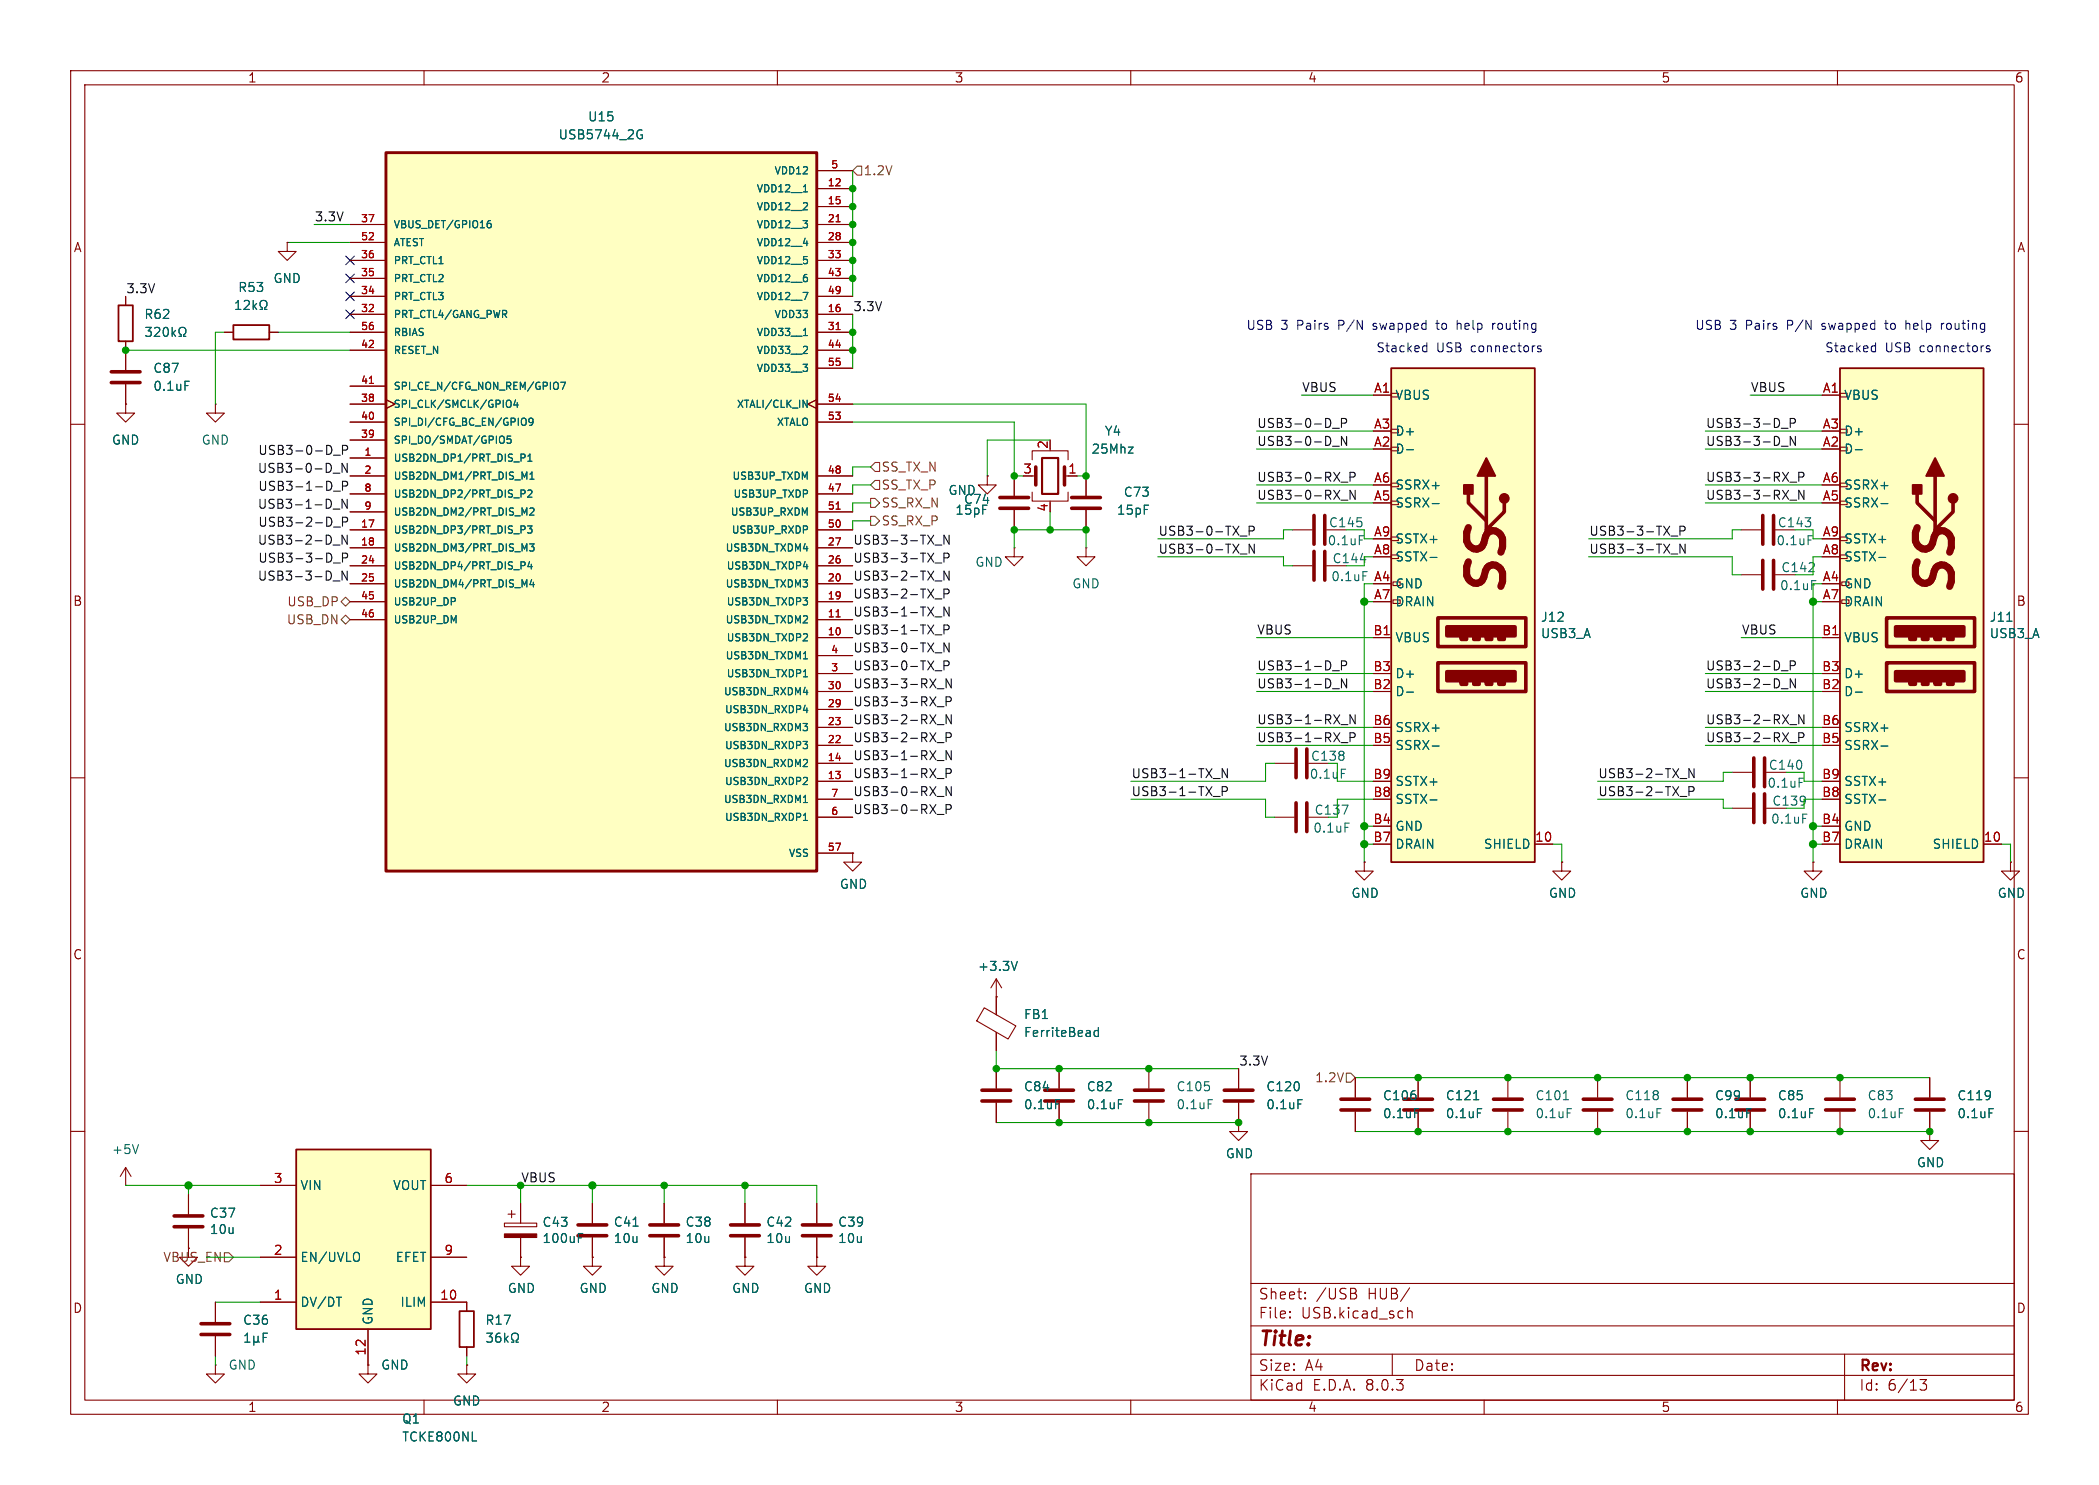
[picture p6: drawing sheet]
<svg xmlns="http://www.w3.org/2000/svg" width="297mm" height="210mm" viewBox="0 0 297 210" stroke-linecap="round" stroke-linejoin="round" font-family="sans-serif">
<g fill="none" stroke="#840000" stroke-width=".15">
<path d="M10 10h277v190h-277zM12 12h273v186h-273zM60 10v2M110 10v2M160 10v2M210 10v2M260 10v2M40.6 34.3v1.3h1.3l-1.3 1.2-1.2-1.2h1.2M40.6 34.3h.1M10 60h2M285 60h2M143.5 67.3v2.8"/>
<path d="M143.5 72.1v2.8M246.4 81.3h2.8M251.2 81.3h2.8M10 110h2M245.1 114.3h2.8M249.9 114.3h2.8M285 110h2M10 160h2M285 160h2M177 166h108v32h-108zM60 198v2M110 198v2"/>
<path d="M160 198v2M177 194.5h108M177 191.5h108M177 187.5h108M177 181.5h108M182.5 186.3h.1l-.1 .1M182.5 186.3v.1M182.5 185.5v.1M182.5 185.5h.1l-.1 .1M184.7 183.6v.1M184.7 183.6h-.1l.1 .1M184.7 182.8v.1"/>
<path d="M184.7 182.8h-.1l.1 .1M191.6 182.9a.4 .4 0 0 1 .4 .4 .4 .4 0 0 1-.3 .4M191.7 182.3a.35 .35 0 0 1 0 .5M197 191.5v3M199.2 184.9v1.5M199.2 185.5a.37 .37 0 0 1 .6 .1v.8M199.5 182.1l-1.3 2M210 198v2M260 198v2M261 191.5v6.5M271.7 195.1h.9l-.5 .6a.41 .41 0 0 1 .5 .3v.3l-.1 .2-.2 .1-.6-.1"/>
</g>
<path d="M141.5 71.9h4M141.5 70.4h4M249.4 79.2v4.1M251 79.2v4.1M248.2 112.3v4M249.7 112.3v4" fill="none" stroke="#840000" stroke-width=".51"/>
<path d="M256.4 82.1h.6M255.1 115.1h.6" fill="none" stroke="#006464" stroke-width=".15"/>
<path d="M54.6 21.6h61v101.6h-61z" fill="#ffffc2"/>
<path d="M54.6 21.6h61v101.6h-61z" fill="none" stroke="#840000" stroke-width=".41"/>
<g fill="none" stroke="#840000" stroke-width=".15">
<path d="M49.5 31.8h5.1M49.5 34.3h5.1M49.5 36.8h5.1M49.5 39.4h5.1M115.6 26.7h5M115.6 29.2h5M115.6 31.8h5M115.6 34.3h5M115.6 36.8h5M115.6 39.4h5M115.6 24.1h5M49.5 44.5h5.1"/>
<path d="M49.5 47h5.1M49.5 41.9h5.1M49.5 57.2h5.1M49.5 59.7h5.1M49.5 54.6h5.1M49.5 49.5h5.1M54.6 56.5l1.3 .7-1.3 .6M115.6 56.5l-1.3 .7 1.3 .6M115.6 44.5h5M115.6 47h5M115.6 41.9h5M115.6 57.2h5"/>
<path d="M115.6 59.7h5M115.6 49.5h5M115.6 52.1h5M49.5 64.8h5.1M49.5 74.9h5.1M49.5 77.5h5.1M49.5 67.3h5.1M49.5 62.2h5.1M49.5 69.9h5.1M49.5 72.4h5.1M115.6 74.9h5M115.6 77.5h5"/>
<path d="M115.6 67.3h5M115.6 69.9h5M115.6 72.4h5M49.5 87.6h5.1M49.5 85.1h5.1M49.5 82.6h5.1M49.5 80h5.1M115.6 90.2h5M115.6 87.6h5M115.6 85.1h5M115.6 82.6h5M115.6 80h5"/>
<path d="M115.6 95.3h5M115.6 97.8h5M115.6 92.7h5M115.6 110.5h5M115.6 108h5M115.6 105.4h5M115.6 102.9h5M115.6 100.3h5M115.6 115.6h5M115.6 113h5M245.1 109.2h2.8M115.6 120.7h5"/>
</g>
<g fill="none" stroke="#006464" stroke-width=".15">
<path d="M90.7 19.1h.2l-.1 .5a.46 .46 0 0 1-.6-.2M90.8 18.4a.46 .46 0 0 0-.6 .1M69 31.6h.3l.2 .2-.1 .4h-.4M69.4 31.2h-.3l-.1 .2M113.7 27.1h.6M71.8 56.6h.1a.34 .34 0 0 1 .4 .3v.4a.34 .34 0 0 1-.2 .3 .34 .34 0 0 1-.3 0M72.9 56.5l-.2 .8h.6M73.2 56.9v.7M74 59.1a.34 .34 0 0 1 .4 .4v.3a.34 .34 0 0 1-.4 .4M75.4 59.6l-.2 .2-.3-.1-.1-.1 .1-.4 .3-.1 .2 .1a.67 .67 0 0 1-.3 1h-.2M78.9 54.1a.72 .72 0 0 1 0 .9M79.3 54.1h.7l-.4 1"/>
<path d="M113.6 56.6l.6 1v-1M113.7 47.5h.6M71.3 61.8v.7M72.3 61.7h-.5l-.1 .5 .2-.1h.3l.1 .2v.3l-.2 .1-.4-.1M73.7 64.2h.4l.2 .2-.1 .3h-.5M74.2 69.3l.1 .2-.1 .3M74.2 74.4l.1 .2-.1 .3M74.2 79.5l.1 .1-.1 .3M74.2 67.5l.3-.7v1M74.6 74.4h.7l-.4 .4 .3 .1v.4l-.1 .1-.5-.1M74.7 65.2h.6M74.7 64.5l.3-.3v1"/>
<path d="M74.7 69.4l.4-.1 .2 .3-.7 .7h.7M74.9 76.9h.7l-.4 .4 .3 .1v.4l-.1 .1-.5-.1M74.9 79.4l-.2 .7h.6M75 67l.3-.2v1M75 71.9l.4-.1 .2 .3-.7 .8h.7M75 67.8h.6M75.2 79.8v.7M114.2 74.5v.3M75.2 81.9l-.2 .8h.6M75.5 82.3v.7M113.6 84.5h.7l-.4 .4M113.7 80.1h.6"/>
<path d="M113.7 95.7h.6M113.7 97.9h.6M113.7 93.2h.6M114.2 89.7l.1 .1-.1 .3-.6 .5h.7M114.2 85v.5M113.6 104.9h.7l-.4 .3M113.6 102.3h.7l-.4 .4M113.7 100.5h.6M113.7 116h.6M113.7 113.5h.6M113.9 115.2l.1-.2v1M114.1 105.2l.2 .2v.3l-.2 .2"/>
<path d="M114.1 109.9l.2 .2-.1 .3-.6 .6h.7M114.2 107.4l.1 .2-.1 .2-.6 .6h.7M114.2 100.1v.7M114.2 102.8v.4M254.6 110.1h.6"/>
</g>
<path d="M118.3 31.4h.6M52.3 54.2h.5M118.3 46.6h.6M118.3 72h.6M118.3 87.2h.6" fill="none" stroke="#a90000" stroke-width=".15"/>
<path d="M248.2 107.2v4.1M249.7 107.2v4.1" fill="none" stroke="#840000" stroke-width=".51"/>
<path d="M260.3 52.1h20.4v69.8h-20.4z" fill="#ffffc2"/>
<g fill="none" stroke="#840000" stroke-width=".15">
<path d="M17.8 57.2v1.2h1.2l-1.2 1.3-1.3-1.3h1.3M17.8 57.2h.1M17.8 41.9v1.3M17.8 48.3v4M17.8 54.4v2.8M30.5 57.2v1.2h1.2l-1.2 1.3-1.3-1.3h1.3M30.5 57.2h.1M31.7 47h1.3M38.1 47h1.3M257.8 55.9h2.5M139.7 67.3v1.3h-1.3l1.3 1.3 1.3-1.3h-1.3M139.7 67.3h.1"/>
<path d="M143.5 77.5v1.2h-1.3l1.3 1.3 1.3-1.3h-1.3M143.5 77.5h.1M146 69.6v1.3h5.1v-1.3M146 65v-1.2h5.1v1.2M146 67.3h.6M148.6 70.9v.2M151.1 67.3h1.3M153.7 77.5v1.2h-1.3l1.3 1.3 1.2-1.3h-1.2M153.7 77.5h.1M153.7 67.3v2.8M153.7 72.1v2.8M182.9 74.9h2.8"/>
<path d="M246.4 74.9h2.8M260.3 63.2h1.1v.6h-1.1zM260.3 60.7h1.1v.5h-1.1zM182.9 80h2.8M187.7 80h2.8M257.8 90.2h2.5M180.3 108h2.8M180.3 115.6h2.8M185.2 115.6h2.8M280.7 119.4h2.5M120.6 120.7v1.2h1.3l-1.3 1.3-1.2-1.3h1.2M120.6 120.7h.1"/>
<path d="M141 138.4v5.1M141 138.4l-.8 1.3M141 138.4l.7 1.3M193 121.9v1.3h1.3l-1.3 1.3-1.2-1.3h1.2M193 121.9h.1M221 121.9v1.3h1.2l-1.2 1.3-1.3-1.3h1.3M221 121.9h.1M256.5 121.9v1.3h1.3l-1.3 1.3-1.2-1.3h1.2M256.5 121.9h.1M284.5 121.9v1.3h1.2l-1.2 1.3-1.3-1.3h1.3M284.5 121.9h.1M139.3 142.5l4.4 2.6-1.1 1.8-4.4-2.5z"/>
<path d="M141 141h.1M141 146v2.6M141 151.1v2.8M141 156v2.8M149.9 151.1v2.8M149.9 156v2.8M162.6 151.1v2.8M162.6 156v2.8M175.3 158.8v1.2h1.2l-1.2 1.3-1.3-1.3h1.3M175.3 158.8h.1M175.3 151.1v2.8M175.3 156v2.8"/>
<path d="M191.8 152.4v2.8M191.8 157.2v2.8M200.7 152.4v2.8M200.7 157.2v2.8M213.4 152.4v2.8M213.4 157.2v2.8M226.1 152.4v2.8M226.1 157.2v2.8M238.8 152.4v2.8M238.8 157.2v2.8M247.6 152.4v2.8M247.6 157.2v2.8"/>
<path d="M260.3 152.4v2.8M260.3 157.2v2.8M273 152.4v2.8M273 157.2v2.8M17.8 167.6h.1M17.8 165.1v2.5M17.8 165.1l-.8 1.3M17.8 165.1l.7 1.3M26.7 176.5v1.3h1.2l-1.2 1.3-1.3-1.3h1.3M26.7 176.5h.1M26.7 168.9v2.8M26.7 173.7v2.8"/>
<path d="M71.4 173h4.5v.5h-4.5zM71.9 171.7h1M72.4 171.2v1M73.7 177.8v1.3h1.2l-1.2 1.2-1.3-1.2h1.3M73.7 177.8h.1M73.7 170.2v2.8M73.7 175v2.8M83.8 177.8v1.3h1.3l-1.3 1.2-1.3-1.2h1.3M83.8 177.8h.1M83.8 170.2v2.8M83.8 175v2.8M94 177.8v1.3h1.2l-1.2 1.2-1.3-1.2h1.3"/>
<path d="M94 177.8h.1M94 170.2v2.8M94 175v2.8M105.4 177.8v1.3h1.3l-1.3 1.2-1.3-1.2h1.3M105.4 177.8h.1M105.4 170.2v2.8M105.4 175v2.8M115.6 177.8v1.3h1.2l-1.2 1.2-1.3-1.2h1.3M115.6 177.8h.1M115.6 170.2v2.8M115.6 175v2.8M273 160v1.3h1.3l-1.3 1.3-1.2-1.3h1.2"/>
<path d="M273 160h.1M30.5 193v1.3h1.2l-1.2 1.3-1.3-1.3h1.3M30.5 193h.1M30.5 184.2v2.7M30.5 189v2.8M66 184.2v1.2M66 190.5v1.3"/>
</g>
<g fill="none" stroke="#840000" stroke-width=".51">
<path d="M15.7 54.1h4.1M15.7 52.6h4.1M146.6 66v2.6M150.6 66v2.6M151.6 71.9h4.1M151.6 70.4h4.1M185.9 72.9v4.1M185.9 78v4M187.5 72.9v4.1M187.5 78v4M249.4 72.9v4.1M251 72.9v4.1"/>
<path d="M271.3 69.9v1.2l2.5 2.6M273.8 67.3v8.9M276.4 71.1v1.3l-2.6 2.5M267 93.7h12.4v4.1h-12.4zM267 87.4h12.4v4h-12.4zM270.3 96.5h.7v.3h-.7zM270.3 90.2h.7v.2h-.7zM272 96.5h.8v.3h-.8zM272 90.2h.8v.2h-.8zM273.8 96.5h.8v.3h-.8zM273.8 90.2h.8v.2h-.8zM275.6 96.5h.8v.3h-.8z"/>
<path d="M275.6 90.2h.8v.2h-.8zM183.4 105.9v4.1M183.4 113.5v4.1M184.9 105.9v4.1M184.9 113.5v4.1M138.9 155.7h4.1M138.9 154.2h4.1M147.8 155.7h4.1M147.8 154.2h4.1M160.5 155.7h4.1M160.5 154.2h4.1M173.2 155.7h4.1"/>
<path d="M173.2 154.2h4.1M189.7 157h4.1M189.7 155.4h4.1M198.6 157h4.1M198.6 155.4h4.1M211.3 157h4.1M211.3 155.4h4.1M224 157h4.1M224 155.4h4.1M236.7 157h4.1M236.7 155.4h4.1M245.6 157h4.1"/>
<path d="M245.6 155.4h4.1M258.3 157h4.1M258.3 155.4h4.1M271 157h4.1M271 155.4h4.1M24.6 173.5h4.1M24.6 172h4.1M81.8 174.8h4.1M81.8 173.2h4.1M91.9 174.8h4.1M91.9 173.2h4.1M103.4 174.8h4"/>
<path d="M103.4 173.2h4M113.5 174.8h4.1M113.5 173.2h4.1M28.4 188.7h4.1M28.4 187.2h4.1"/>
</g>
<g fill="#840000" stroke="#840000" stroke-width=".51">
<path d="M268.2 95h9.7v1.3h-9.7z"/>
<path d="M268.2 88.6h9.7v1.3h-9.7z"/>
</g>
<g fill="#840000" stroke="#840000" stroke-width=".25">
<path d="M273.8 64.8l1.3 2.5h-2.6z"/>
<path d="M270.6 68.6h1.3v1.3h-1.3z"/>
<circle cx="276.4" cy="70.5" r=".63"/>
</g>
<path d="M16.8 43.2h2v5.1h-2zM33 46h5.1v2h-5.1zM260.3 52.1h20.4v69.8h-20.4zM65 185.4h2.1v5.1h-2.1z" fill="none" stroke="#840000" stroke-width=".25"/>
<g fill="none" stroke="#006464" stroke-width=".15">
<path d="M20.6 46.3h.8l-.4 .5 .3 .1v.5l-.1 .2h-.4l-.2-.2M21.9 46.4l.2-.1h.3l.1 .1 .1 .3-.1 .1-.7 .8h.8M23.2 46.4l.2-.1a.69 .69 0 0 1 .3 1.1l-.2 .2a.69 .69 0 0 1-.3-1.2zM24.4 46.3v1.3M24.5 47.1l.3 .5M24.8 46.7l-.4 .5M25.3 47.6h.3v-.3a.54 .54 0 0 1-.2-.7 .54 .54 0 0 1 .7-.2 .58 .58 0 0 1-.1 .9v.3h.3M26.2 53.9h.6M33.4 43.8h.7M33.4 42.9l.3-.4v1.3M34.6 42.6l.1-.1h.3l.2 .1 .1 .3-.1 .1-.7 .8h.8M35.8 42.5v1.3"/>
<path d="M36 43.3l.3 .5M36.3 42.9l-.5 .5M36.8 43.8h.3v-.3a.54 .54 0 0 1-.3-.7 .54 .54 0 0 1 .8-.3 .58 .58 0 0 1-.1 1v.3h.3M159.7 63.2h.6l-.6 .9h.6M192.3 75.8h.6M192.5 79.2h.8M255.8 75.8h.6M262.5 63.6h1M265.9 78.8h.9M266.2 71.2h.9M192.9 80.8h.6M262.5 97.9h1"/>
<path d="M284 87.9h.7M189.8 108.8h.6M189.9 113.9h.8l-.5 1.2M190.3 116.4h.6M265.9 113.1h.9M266.2 105.5h.9M143.9 136l-.4 1.2M149.4 155.5h.6M155.4 145.3v1.3M155.4 145.8l-.3-.1-.3 .3v.3l.1 .2h.5M158.3 155.5h.6M171 155.5h.6"/>
<path d="M183.7 155.5h.6M200.2 156.8h.6M208.5 155.5h.7M209.1 156.8h.6M221.2 155.5h.7M221.8 156.8h.6M234.5 156.8h.6M247.2 156.8h.6M256 156.8h.7M268.7 156.8h.7M281.4 156.8h.7M19.6 161.9l-.4 1.2"/>
<path d="M81.8 175h.5M81.8 174.4h.7M89.6 173.4h.7M34.6 189.8h.8M34.6 188.9l.4-.4v1.3M35.9 189.6l.2 .2h.2l.2-.2M35.9 189v1.2M36.5 189.6l.2 .2M36.5 189v.6M37.2 189.1h.5M37.8 188.5h-.6v1.3M68.9 188.5h.8l-.5 .5 .4 .1v.6l-.2 .1h-.3l-.2-.1"/>
<path d="M70.7 188.5a.5 .5 0 0 0-.6 .6v.5l.2 .1 .3 .1 .2-.1 .1-.4-.2-.2-.3-.1-.3 .3M71.4 188.5v1.3M71.5 189.3l.4 .5M71.9 189l-.5 .4M72.4 189.8h.3v-.2a.54 .54 0 0 1-.3-.8 .54 .54 0 0 1 .8-.2 .58 .58 0 0 1-.2 1v.2h.3"/>
</g>
<path d="M71.4 174.5h4.5v.5h-4.5z" fill="#840000" stroke="#840000" stroke-width=".15"/>
<path d="M147.4 64.8h2.3v5.1h-2.3z" fill="none" stroke="#840000" stroke-width=".3"/>
<path d="M196.8 52.1h20.4v69.8h-20.4z" fill="#ffffc2"/>
<path d="M194.3 55.9h2.5M196.8 63.2h1.1v.6h-1.1zM196.8 60.7h1.1v.5h-1.1zM194.3 90.2h2.5M217.2 119.4h2.5M66 193v1.3h1.3l-1.3 1.3-1.2-1.3h1.2M66 193h.1" fill="none" stroke="#840000" stroke-width=".15"/>
<g fill="none" stroke="#840000" stroke-width=".51">
<path d="M207.8 69.9v1.2l2.5 2.6M210.3 67.3v8.9M212.9 71.1v1.3l-2.6 2.5M203.5 93.7h12.4v4.1h-12.4zM203.5 87.4h12.4v4h-12.4zM206.8 96.5h.7v.3h-.7zM206.8 90.2h.7v.2h-.7zM208.5 96.5h.8v.3h-.8zM208.5 90.2h.8v.2h-.8zM210.3 96.5h.8v.3h-.8zM210.3 90.2h.8v.2h-.8zM212.1 96.5h.8v.3h-.8z"/>
<path d="M212.1 90.2h.8v.2h-.8z"/>
</g>
<g fill="#840000" stroke="#840000" stroke-width=".51">
<path d="M204.7 95h9.7v1.3h-9.7z"/>
<path d="M204.7 88.6h9.7v1.3h-9.7z"/>
</g>
<g fill="#840000" stroke="#840000" stroke-width=".25">
<path d="M210.3 64.8l1.3 2.5h-2.6z"/>
<path d="M207.1 68.6h1.3v1.3h-1.3z"/>
<circle cx="212.9" cy="70.5" r=".63"/>
</g>
<path d="M196.8 52.1h20.4v69.8h-20.4z" fill="none" stroke="#840000" stroke-width=".25"/>
<path d="M199 63.6h1M202.4 78.8h.9M202.7 71.2h.9M199 97.9h1M202.4 113.1h.9M202.7 105.5h.9" fill="none" stroke="#006464" stroke-width=".15"/>
<path d="M41.9 162.6h19.1v25.4h-19.1z" fill="#ffffc2"/>
<path d="M41.9 162.6h19.1v25.4h-19.1z" fill="none" stroke="#840000" stroke-width=".25"/>
<g fill="none" stroke="#840000" stroke-width=".15">
<path d="M40.6 34.3h.1M49.5 31.8h5.1M49.5 34.3h5.1M49.5 36.8h5.1M49.5 39.4h5.1M115.6 26.7h5M115.6 29.2h5M115.6 31.8h5M115.6 34.3h5M115.6 36.8h5M115.6 39.4h5M115.6 24.1h5"/>
<path d="M17.8 57.2h.1M17.8 41.9v1.3M17.8 48.3v4M17.8 54.4v2.8M31.7 47h1.3M38.1 47h1.3M49.5 47h5.1M49.5 44.5h5.1M49.5 41.9h5.1M49.5 57.2h5.1M49.5 59.7h5.1M49.5 54.6h5.1"/>
<path d="M49.5 49.5h5.1M54.6 56.5l1.3 .7-1.3 .6M115.6 56.5l-1.3 .7 1.3 .6M115.6 47h5M115.6 44.5h5M115.6 41.9h5M115.6 57.2h5M115.6 59.7h5M115.6 49.5h5M115.6 52.1h5M194.3 55.9h2.5M257.8 55.9h2.5"/>
<path d="M49.5 64.8h5.1M49.5 74.9h5.1M49.5 77.5h5.1M49.5 67.3h5.1M49.5 62.2h5.1M49.5 69.9h5.1M49.5 72.4h5.1M115.6 74.9h5M115.6 77.5h5M115.6 67.3h5M115.6 69.9h5M115.6 72.4h5"/>
<path d="M139.7 67.3h.1M143.5 67.3v2.8M143.5 72.1v2.8M151.1 67.3h1.3M153.7 67.3v2.8M153.7 72.1v2.8M49.5 87.6h5.1M49.5 85.1h5.1M49.5 82.6h5.1M49.5 80h5.1M115.6 90.2h5M115.6 87.6h5"/>
<path d="M115.6 85.1h5M115.6 82.6h5M115.6 80h5M115.6 95.3h5M115.6 97.8h5M115.6 92.7h5M194.3 90.2h2.5M257.8 90.2h2.5M115.6 110.5h5M115.6 108h5M115.6 105.4h5M115.6 102.9h5"/>
<path d="M115.6 100.3h5M115.6 115.6h5M115.6 113h5M217.2 119.4h2.5M280.7 119.4h2.5M115.6 120.7h5M120.6 120.7h.1M193 121.9h.1M221 121.9h.1M256.5 121.9h.1M284.5 121.9h.1M141 141h.1"/>
<path d="M141 141v2.5M141 146.1v2.5M141 151.1v2.8M141 156v2.8M149.9 151.1v2.8M149.9 156v2.8M175.3 158.8h.1M175.3 151.1v2.8M175.3 156v2.8M191.8 152.4v2.8M191.8 157.2v2.8M200.7 152.4v2.8"/>
<path d="M200.7 157.2v2.8M238.8 152.4v2.8M238.8 157.2v2.8M247.6 152.4v2.8M247.6 157.2v2.8M273 152.4v2.8M273 157.2v2.8M26.7 176.5h.1M26.7 168.9v2.8M26.7 173.7v2.8M36.8 177.8h5.1M36.8 167.6h5.1"/>
<path d="M61 177.8h5M61 167.6h5M73.7 177.8h.1M73.7 170.2v2.8M73.7 175v2.8M83.8 177.8h.1M83.8 170.2v2.8M83.8 175v2.8M94 177.8h.1M94 170.2v2.8M94 175v2.8M105.4 177.8h.1"/>
<path d="M105.4 170.2v2.8M105.4 175v2.8M115.6 177.8h.1M115.6 170.2v2.8M115.6 175v2.8M273 160h.1M30.5 184.2v2.7M30.5 189v2.8M36.8 184.2h5.1M52.1 193v1.3h1.2l-1.2 1.3-1.3-1.3h1.3M52.1 193h.1M52.1 188v5"/>
<path d="M61 184.2h5v1.2M66 193h.1M66 190.5v1.3"/>
</g>
<g fill="none" stroke="#006464" stroke-width=".15">
<path d="M90.7 19.1h.2l-.1 .5a.46 .46 0 0 1-.6-.2M90.8 18.4a.46 .46 0 0 0-.6 .1M69 31.6h.3l.2 .2-.1 .4h-.4M69.4 31.2h-.3l-.1 .2M113.7 27.1h.6M20.6 46.3h.8l-.4 .5 .3 .1v.5l-.1 .2h-.4l-.2-.2M21.9 46.4l.2-.1h.3l.1 .1 .1 .3-.1 .1-.7 .8h.8M23.2 46.4l.2-.1a.69 .69 0 0 1 .3 1.1l-.2 .2a.69 .69 0 0 1-.3-1.2zM24.4 46.3v1.3M24.5 47.1l.3 .5M24.8 46.7l-.4 .5M25.3 47.6h.3v-.3a.54 .54 0 0 1-.2-.7 .54 .54 0 0 1 .7-.2 .58 .58 0 0 1-.1 .9v.3h.3"/>
<path d="M26.2 53.9h.6M33.4 43.8h.7M33.4 42.9l.3-.4v1.3M34.6 42.6l.1-.1h.3l.2 .1 .1 .3-.1 .1-.7 .8h.8M35.8 42.5v1.3M36 43.3l.3 .5M36.3 42.9l-.5 .5M36.8 43.8h.3v-.3a.54 .54 0 0 1-.3-.7 .54 .54 0 0 1 .8-.3 .58 .58 0 0 1-.1 1v.3h.3M71.8 56.6h.1a.34 .34 0 0 1 .4 .3v.4a.34 .34 0 0 1-.2 .3 .34 .34 0 0 1-.3 0M72.9 56.5l-.2 .8h.6M73.2 56.9v.7M74 59.1a.34 .34 0 0 1 .4 .4v.3a.34 .34 0 0 1-.4 .4"/>
<path d="M75.4 59.6l-.2 .2-.3-.1-.1-.1 .1-.4 .3-.1 .2 .1a.67 .67 0 0 1-.3 1h-.2M78.9 54.1a.72 .72 0 0 1 0 .9M79.3 54.1h.7l-.4 1M113.6 56.6l.6 1v-1M113.7 47.5h.6M71.3 61.8v.7M72.3 61.7h-.5l-.1 .5 .2-.1h.3l.1 .2v.3l-.2 .1-.4-.1M73.7 64.2h.4l.2 .2-.1 .3h-.5M74.2 69.3l.1 .2-.1 .3M74.2 74.4l.1 .2-.1 .3M74.2 79.5l.1 .1-.1 .3M74.2 67.5l.3-.7v1"/>
<path d="M74.6 74.4h.7l-.4 .4 .3 .1v.4l-.1 .1-.5-.1M74.7 65.2h.6M74.7 64.5l.3-.3v1M74.7 69.4l.4-.1 .2 .3-.7 .7h.7M74.9 76.9h.7l-.4 .4 .3 .1v.4l-.1 .1-.5-.1M74.9 79.4l-.2 .7h.6M75 67l.3-.2v1M75 71.9l.4-.1 .2 .3-.7 .8h.7M75 67.8h.6M75.2 79.8v.7M114.2 74.5v.3M159.7 63.2h.6l-.6 .9h.6"/>
<path d="M199 63.6h1M202.4 78.8h.9M202.7 71.2h.9M262.5 63.6h1M265.9 78.8h.9M266.2 71.2h.9M75.2 81.9l-.2 .8h.6M75.5 82.3v.7M113.6 84.5h.7l-.4 .4M113.7 80.1h.6M113.7 95.7h.6M113.7 97.9h.6"/>
<path d="M113.7 93.2h.6M114.2 89.7l.1 .1-.1 .3-.6 .5h.7M114.2 85v.5M199 97.9h1M262.5 97.9h1M284 87.9h.7M113.6 104.9h.7l-.4 .3M113.6 102.3h.7l-.4 .4M113.7 100.5h.6M113.7 116h.6M113.7 113.5h.6M113.9 115.2l.1-.2v1"/>
<path d="M114.1 105.2l.2 .2v.3l-.2 .2M114.1 109.9l.2 .2-.1 .3-.6 .6h.7M114.2 107.4l.1 .2-.1 .2-.6 .6h.7M114.2 100.1v.7M114.2 102.8v.4M202.4 113.1h.9M202.7 105.5h.9M265.9 113.1h.9M266.2 105.5h.9M143.9 136l-.4 1.2M149.4 155.5h.6M155.4 145.3v1.3"/>
<path d="M155.4 145.8l-.3-.1-.3 .3v.3l.1 .2h.5M158.3 155.5h.6M183.7 155.5h.6M200.2 156.8h.6M208.5 155.5h.7M209.1 156.8h.6M247.2 156.8h.6M256 156.8h.7M281.4 156.8h.7M50.7 177.2a.9 .9 0 0 1 0 1.1M81.8 175h.5M81.8 174.4h.7"/>
<path d="M89.6 173.4h.7M34.6 189.8h.8M34.6 188.9l.4-.4v1.3M35.9 189.6l.2 .2h.2l.2-.2M35.9 189v1.2M36.5 189.6l.2 .2M36.5 189v.6M37.2 189.1h.5M37.8 188.5h-.6v1.3M47.6 183.5h.7M68.9 188.5h.8l-.5 .5 .4 .1v.6l-.2 .1h-.3l-.2-.1M70.7 188.5a.5 .5 0 0 0-.6 .6v.5l.2 .1 .3 .1 .2-.1 .1-.4-.2-.2-.3-.1-.3 .3"/>
<path d="M71.4 188.5v1.3M71.5 189.3l.4 .5M71.9 189l-.5 .4M72.4 189.8h.3v-.2a.54 .54 0 0 1-.3-.8 .54 .54 0 0 1 .8-.2 .58 .58 0 0 1-.2 1v.2h.3M66.8 203.8h.6"/>
</g>
<path d="M121.3 23.5h.6v1.3h-.6l-.7-.7zM123.2 73h.6l.7 .7-.7 .6h-.6zM123.2 70.5h.6l.7 .6-.7 .7h-.6zM123.8 65.4h.7v1.3h-.7l-.6-.7zM123.8 67.9h.7v1.3h-.7l-.6-.6zM48.3 85.1l.6-.6 .6 .6-.6 .6zM48.9 87l.6 .6-.6 .7-.6-.7zM190.5 151.8h.6l.7 .6-.7 .6h-.6zM31.7 177.2h.7l.6 .6-.6 .6h-.7z" fill="none" stroke="#725600" stroke-width=".15"/>
<g fill="none" stroke="#0f0f0f" stroke-width=".15">
<path d="M189.8 59.8h.6l.1-.2v-.3l-.2-.1h-.5v1.2M253.3 59.8h.6l.1-.2v-.3l-.2-.1h-.5v1.2M47.1 77.1h1M47.1 72h1M47.1 66.9h1M47.2 79.6h1M47.2 69.5h1M47.2 64.4h1M47.2 74.5h1M48.5 63.7l.6-.1 .1-.2-.1-.3-.2-.1h-.4v1.3M48.5 68.7h.6l.1-.2-.1-.3-.2-.1h-.4v1.2M48.5 73.8h.6l.1-.2-.1-.3-.2-.2h-.4v1.3"/>
<path d="M48.5 78.9l.6-.1 .1-.1-.1-.4-.2-.1h-.4v1.3M49.1 65.5v1.3l-.7-1.3v1.3M49.1 70.6v1.3l-.7-1.3v1.3M49.1 75.7v1.3l-.7-1.3v1.3M132.3 79.6h1M132.3 77.1h1M133.6 78.9l.6-.1 .1-.1-.1-.4-.1-.1h-.5v1.3M134.3 75.7v1.3l-.7-1.3v1.3M175.5 75.8h.9M175.5 78.3h.9M176.8 75.1l.6-.1 .1-.2-.1-.3-.2-.1h-.4v1.3M177.5 77v1.2l-.7-1.2v1.2"/>
<path d="M188.5 63.1h1M188.5 60.6h1M189.8 70.7h.9M189.8 68.2h.9M190.5 61.7v1.3l-.7-1.3v1.3M191 67.5l.6-.1 .1-.2v-.3l-.2-.1h-.5v1.3M191.7 69.3v1.3l-.7-1.3v1.3M236.4 75.8h1M236.4 78.3h1M237.7 75.1l.6-.1 .1-.2v-.3l-.2-.1h-.5v1.3M238.4 77v1.2l-.7-1.2v1.2M252 63.1h1"/>
<path d="M252 60.6h1M253.3 70.7h.9M253.3 68.2h.9M254 61.7v1.3l-.7-1.3v1.3M254.5 67.5l.6-.1 .1-.2v-.3l-.2-.1h-.5v1.3M255.2 69.3v1.3l-.7-1.3v1.3M47.1 82.2h1M49.1 80.8v1.2l-.7-1.2v1.2M132.3 82.2h1M132.3 84.7h1M132.3 94.9h1M132.3 92.3h1"/>
<path d="M132.3 89.8h1M132.3 87.2h1M132.6 97.4h1M132.6 99.9h1M133.6 84l.6-.1 .1-.2-.1-.3-.1-.1h-.5v1.3M133.6 89.1l.6-.1 .1-.2-.1-.3-.1-.1h-.5v1.3M133.6 94.1h.6l.1-.2-.1-.3-.1-.1h-.5v1.2M133.9 99.2h.6l.1-.2-.1-.3-.1-.2h-.5v1.3M134.3 80.8v1.2l-.7-1.2v1.2M134.3 85.8v1.3l-.7-1.3v1.3M134.3 90.9v1.3l-.7-1.3v1.3M134.6 96v1.3l-.7-1.3v1.3"/>
<path d="M188.5 94.9h1M188.5 97.4h1M189.8 94.1h.6l.1-.2v-.3l-.2-.1h-.5v1.2M190.5 96v1.3l-.7-1.3v1.3M252 94.9h1M252 97.4h1M253.3 94.1h.6l.1-.2v-.3l-.2-.1h-.5v1.2M254 96v1.3l-.7-1.3v1.3M132.6 112.6h1M132.6 115.2h1M132.6 102.5h1M132.6 105h1"/>
<path d="M132.6 110.1h1M132.6 107.6h1M133.9 104.3l.6-.1 .1-.1-.1-.4-.1-.1h-.5v1.3M133.9 109.4l.6-.1 .1-.2-.1-.3-.1-.1h-.5v1.3M133.9 114.5l.6-.1 .1-.2-.1-.3-.1-.1h-.5v1.3M134.6 101.1v1.3l-.7-1.3v1.3M134.6 106.2v1.2l-.7-1.2v1.2M134.6 111.2v1.3l-.7-1.3v1.3M171.7 112.6h.9M171.7 110.1h.9M172.9 111.9h.6l.2-.2-.1-.3-.2-.2h-.5v1.3M173.7 108.7v1.3l-.8-1.3v1.3"/>
<path d="M189.8 102.5h.9M189.8 105h.9M191 104.3l.6-.1 .1-.1v-.4l-.2-.1h-.5v1.3M191.7 101.1v1.3l-.7-1.3v1.3M237.7 112.6h1M237.7 110.1h1M239 111.9h.6l.1-.2-.1-.3-.1-.2h-.5v1.3M239.7 108.7v1.3l-.7-1.3v1.3M253.3 102.5h.9M253.3 105h.9M254.5 104.3l.6-.1 .1-.1v-.4l-.2-.1h-.5v1.3M255.2 101.1v1.3l-.7-1.3v1.3"/>
</g>
<g fill="none" stroke="#0000c2" stroke-width=".15">
<path d="M201.5 48.9l.4 .1M201.9 49.7l-.4 .1M201.9 48.5v1.3M203.2 45.7h.5M203.3 45.3l.1 1.2M206.2 45.3v1.3M206.6 45.7l-.4 .2M211.2 45.7v.9M211.6 45.7l-.3 .1-.1 .2M218 49l-.3-.1-.1 .2v.2l.4 .1v.3h-.4M265 48.9l.4 .1M265.4 48.5v1.3"/>
<path d="M265.4 49.7l-.4 .1M266.7 45.7h.4M266.8 45.3l.1 1.2M269.7 45.3v1.3M270.1 45.7l-.4 .2M274.7 45.7v.9M275.1 45.7l-.3 .1-.1 .2M281.5 49l-.3-.1-.1 .2v.2l.4 .1v.3h-.4"/>
</g>
<g fill="none" stroke="#009600" stroke-width=".15">
<path d="M40.6 34.3h8.9M44.4 31.8h5.1M120.6 24.1v17.8M17.8 49.5h31.7M31.7 47h-1.2v10.2M39.4 47h10.1M120.6 44.5v7.6M120.6 57.2h33.1v10.1h-1.3M120.6 59.7h22.9v7.6h1.3M184.1 55.9h10.2M247.6 55.9h10.2M123.2 66h-2.6v1.3"/>
<path d="M123.2 68.6h-2.6v1.3M123.2 71.1h-2.6v1.3M123.2 73.7h-2.6v1.2M143.5 77.5v-2.6h10.2v2.6M148.6 72.4v2.5M148.6 62.2h-8.9v5.1M163.8 78.7h17.8v1.3h1.3M177.8 68.6h16.5M177.8 71.1h16.5M177.8 63.5h16.5M177.8 61h16.5M182.9 74.9h-1.3v1.3h-17.8"/>
<path d="M190.5 74.9h2.5v1.3h1.3M193 78.7h1.3M224.8 78.7h20.3v2.6h1.3M241.3 68.6h16.5M241.3 71.1h16.5M241.3 63.5h16.5M241.3 61h16.5M246.4 74.9h-1.3v1.3h-20.3M254 74.9h2.5v1.3h1.3M257.8 78.7h-1.3v2.6M177.8 90.2h16.5M177.8 95.3h16.5"/>
<path d="M177.8 97.8h16.5M193 85.1h1.3M194.3 82.6h-1.3v39.3M241.3 95.3h16.5M241.3 97.8h16.5M246.4 90.2h11.4M256.5 85.1h1.3M257.8 82.6h-1.3v39.3M160 113h19.1v2.6h1.2M177.8 105.4h16.5M177.8 102.9h16.5M180.3 108h-1.2v2.5h-19.1"/>
<path d="M189.2 108v2.5h5.1M193 119.4h1.3M193 116.8h1.3M194.3 113h-5.1v2.6M219.7 119.4h1.3v2.5M226.1 113h17.7v1.3h1.3M241.3 105.4h16.5M241.3 102.9h16.5M245.1 109.2h-1.3v1.3h-17.7M252.7 109.2h2.6v1.3h2.5M255.3 113h2.5M256.5 119.4h1.3"/>
<path d="M256.5 116.8h1.3M283.2 119.4h1.3v2.5M141 148.6v2.5h34.3M141 158.8h34.3M191.8 152.4h81.2M17.8 167.6h19M26.7 167.6v1.3M29.2 177.8h7.6M66 167.6h49.6v2.6M73.7 167.6v2.6M83.8 167.6v2.6M94 167.6v2.6"/>
<path d="M105.4 167.6v2.6M191.8 160h81.2M30.5 191.8v1.2M30.5 184.2h6.3M66 191.8v1.2"/>
</g>
<path d="M48.9 38.8l1.2 1.2M48.9 36.2l1.2 1.2M50.1 38.8l-1.2 1.2M50.1 36.2l-1.2 1.2M48.9 43.8l1.2 1.3M48.9 41.3l1.2 1.2M50.1 43.8l-1.2 1.3M50.1 41.3l-1.2 1.2" fill="none" stroke="#000084" stroke-width=".15"/>
<path d="M118.3 31.4h.6M52.3 54.2h.5M118.3 46.6h.6M118.3 72h.6M118.3 87.2h.6" fill="none" stroke="#a90000" stroke-width=".15"/>
<g fill="#009600" stroke="#009600" stroke-width=".15">
<circle cx="193" cy="85.1" r=".51"/>
<circle cx="120.6" cy="36.8" r=".46"/>
<circle cx="120.6" cy="34.3" r=".46"/>
<circle cx="120.6" cy="29.2" r=".46"/>
<circle cx="120.6" cy="31.8" r=".46"/>
<circle cx="120.6" cy="26.7" r=".46"/>
<circle cx="148.6" cy="74.9" r=".46"/>
<circle cx="143.5" cy="74.9" r=".46"/>
<circle cx="17.8" cy="49.5" r=".46"/>
<circle cx="83.8" cy="167.6" r=".51"/>
<circle cx="26.7" cy="167.6" r=".51"/>
<circle cx="73.7" cy="167.6" r=".46"/>
<circle cx="94" cy="167.6" r=".46"/>
<circle cx="105.4" cy="167.6" r=".46"/>
<circle cx="120.6" cy="39.4" r=".46"/>
<circle cx="120.6" cy="47" r=".46"/>
<circle cx="120.6" cy="49.5" r=".46"/>
<circle cx="162.6" cy="151.1" r=".46"/>
<circle cx="149.9" cy="151.1" r=".46"/>
<circle cx="141" cy="151.1" r=".46"/>
<circle cx="226.1" cy="160" r=".46"/>
<circle cx="226.1" cy="152.4" r=".46"/>
<circle cx="238.8" cy="160" r=".46"/>
<circle cx="260.3" cy="152.4" r=".46"/>
<circle cx="256.5" cy="119.4" r=".51"/>
<circle cx="260.3" cy="160" r=".46"/>
<circle cx="273" cy="160" r=".46"/>
<circle cx="247.6" cy="152.4" r=".46"/>
<circle cx="256.5" cy="116.8" r=".51"/>
<circle cx="247.6" cy="160" r=".46"/>
<circle cx="149.9" cy="158.8" r=".46"/>
<circle cx="162.6" cy="158.8" r=".46"/>
<circle cx="238.8" cy="152.4" r=".46"/>
<circle cx="200.7" cy="160" r=".46"/>
<circle cx="200.7" cy="152.4" r=".46"/>
<circle cx="193" cy="116.8" r=".51"/>
<circle cx="193" cy="119.4" r=".51"/>
<circle cx="175.3" cy="158.8" r=".46"/>
<circle cx="213.4" cy="160" r=".46"/>
<circle cx="213.4" cy="152.4" r=".46"/>
<circle cx="256.5" cy="85.1" r=".51"/>
<circle cx="153.7" cy="67.3" r=".46"/>
<circle cx="153.7" cy="74.9" r=".46"/>
<circle cx="143.5" cy="67.3" r=".46"/>
</g>
<g font-size="7.1" fill="#840000">
<text x="214.4" y="84.9" transform="rotate(-90 214.4 84.9)">SS</text>
<text x="277.9" y="84.9" transform="rotate(-90 277.9 84.9)">SS</text>
</g>
<text font-size="2.8" fill="#840000" x="178" y="190.9">Title:</text>
<g font-size="2.1" fill="#840000">
<text x="178" y="184">Sheet:</text>
<text x="186.2" y="184">/USB</text>
<text x="193.6" y="184">HUB/</text>
<text x="178" y="186.7">File:</text>
<text x="184.1" y="186.7">USB.kicad_sch</text>
<text x="178" y="196.9">KiCad</text>
<text x="178" y="194.1">Size:</text>
<text x="184.7" y="194.1">A4</text>
<text x="185.7" y="196.9">E.D.A.</text>
<text x="193.3" y="196.9">8.0.3</text>
<text x="200" y="194.1">Date:</text>
<text x="263" y="194.3">Rev:</text>
<text x="263" y="196.9">Id:</text>
<text x="267.1" y="196.9">6/13</text>
</g>
<g font-size="1.8" fill="#840000">
<text x="35" y="11.9">1</text>
<text x="85" y="11.9">2</text>
<text x="135" y="11.9">3</text>
<text x="185" y="11.9">4</text>
<text x="235" y="11.9">5</text>
<text x="285" y="11.9">6</text>
<text x="10.3" y="35.9">A</text>
<text x="285.3" y="35.9">A</text>
<text x="10.3" y="85.9">B</text>
<text x="285.3" y="85.9">B</text>
<text x="10.3" y="135.9">C</text>
<text x="285.3" y="135.9">C</text>
<text x="10.3" y="185.9">D</text>
<text x="285.3" y="185.9">D</text>
<text x="35" y="199.9">1</text>
<text x="85" y="199.9">2</text>
<text x="135" y="199.9">3</text>
<text x="185" y="199.9">4</text>
<text x="235" y="199.9">5</text>
<text x="285" y="199.9">6</text>
</g>
<g font-size="1.8" fill="#006464">
<text x="83.1" y="17.4">U15</text>
<text x="78.9" y="19.9">USB5744_2G</text>
<text x="33.6" y="41.5">R53</text>
<text x="38.6" y="40.2">GND</text>
<text x="20.3" y="45.3">R62</text>
<text x="21.6" y="52.9">C87</text>
<text x="21.6" y="55.5">0.1uF</text>
<text x="197.4" y="56.7">VBUS</text>
<text x="260.9" y="56.7">VBUS</text>
<text x="15.7" y="63.1">GND</text>
<text x="28.4" y="63.1">GND</text>
<text x="154.4" y="64.4">25Mhz</text>
<text x="156.2" y="61.8">Y4</text>
<text x="197.4" y="64.4">D-</text>
<text x="197.4" y="61.8">D+</text>
<text x="260.9" y="64.4">D-</text>
<text x="260.9" y="61.8">D+</text>
<text x="134.1" y="70.2">GND</text>
<text x="136.3" y="71.5">C74</text>
<text x="158.9" y="70.5">C73</text>
<text x="197.4" y="72">SSRX-</text>
<text x="197.4" y="69.4">SSRX+</text>
<text x="260.9" y="72">SSRX-</text>
<text x="260.9" y="69.4">SSRX+</text>
<text x="135.1" y="73">15pF</text>
<text x="157.9" y="73">15pF</text>
<text x="187.8" y="77.3">0.1uF</text>
<text x="187.9" y="74.8">C145</text>
<text x="197.4" y="77.1">SSTX+</text>
<text x="251.3" y="77.3">0.1uF</text>
<text x="251.4" y="74.8">C143</text>
<text x="260.9" y="77.1">SSTX+</text>
<text x="137.9" y="80.4">GND</text>
<text x="151.6" y="83.4">GND</text>
<text x="188.3" y="82.4">0.1uF</text>
<text x="197.4" y="83.4">GND</text>
<text x="197.4" y="79.6">SSTX-</text>
<text x="251.8" y="83.7">0.1uF</text>
<text x="260.9" y="83.4">GND</text>
<text x="260.9" y="79.6">SSTX-</text>
<text x="197.4" y="86">DRAIN</text>
<text x="217.9" y="88.1">J12</text>
<text x="260.9" y="86">DRAIN</text>
<text x="281.4" y="88.1">J11</text>
<text x="197.4" y="91">VBUS</text>
<text x="217.9" y="90.4">USB3_A</text>
<text x="260.9" y="91">VBUS</text>
<text x="281.4" y="90.4">USB3_A</text>
<text x="197.4" y="98.7">D-</text>
<text x="197.4" y="96.1">D+</text>
<text x="260.9" y="98.7">D-</text>
<text x="260.9" y="96.1">D+</text>
<text x="197.4" y="106.3">SSRX-</text>
<text x="197.4" y="103.7">SSRX+</text>
<text x="260.9" y="106.3">SSRX-</text>
<text x="260.9" y="103.7">SSRX+</text>
<text x="185.2" y="110.3">0.1uF</text>
<text x="197.4" y="113.9">SSTX-</text>
<text x="197.4" y="111.4">SSTX+</text>
<text x="250" y="111.6">0.1uF</text>
<text x="250.2" y="109.1">C140</text>
<text x="260.9" y="113.9">SSTX-</text>
<text x="260.9" y="111.4">SSTX+</text>
<text x="185.7" y="118">0.1uF</text>
<text x="197.4" y="117.7">GND</text>
<text x="250.5" y="116.7">0.1uF</text>
<text x="260.9" y="117.7">GND</text>
<text x="118.7" y="125.9">GND</text>
<text x="197.4" y="120.2">DRAIN</text>
<text x="209.9" y="120.2">SHIELD</text>
<text x="260.9" y="120.2">DRAIN</text>
<text x="273.4" y="120.2">SHIELD</text>
<text x="191.1" y="127.2">GND</text>
<text x="219.1" y="127.2">GND</text>
<text x="254.6" y="127.2">GND</text>
<text x="282.6" y="127.2">GND</text>
<text x="138.3" y="137.5">+3.3V</text>
<text x="144.8" y="144.3">FB1</text>
<text x="144.8" y="146.9">FerriteBead</text>
<text x="144.8" y="154.5">C84</text>
<text x="153.7" y="154.5">C82</text>
<text x="166.4" y="154.5">C105</text>
<text x="179.1" y="154.5">C120</text>
<text x="195.6" y="155.8">C106</text>
<text x="204.5" y="155.8">C121</text>
<text x="217.2" y="155.8">C101</text>
<text x="229.9" y="155.8">C118</text>
<text x="242.6" y="155.8">C99</text>
<text x="251.5" y="155.8">C85</text>
<text x="264.2" y="155.8">C83</text>
<text x="276.9" y="155.8">C119</text>
<text x="144.8" y="157.1">0.1uF</text>
<text x="153.7" y="157.1">0.1uF</text>
<text x="166.4" y="157.1">0.1uF</text>
<text x="179.1" y="157.1">0.1uF</text>
<text x="195.6" y="158.3">0.1uF</text>
<text x="204.5" y="158.3">0.1uF</text>
<text x="217.2" y="158.3">0.1uF</text>
<text x="229.9" y="158.3">0.1uF</text>
<text x="242.6" y="158.3">0.1uF</text>
<text x="251.5" y="158.3">0.1uF</text>
<text x="264.2" y="158.3">0.1uF</text>
<text x="276.9" y="158.3">0.1uF</text>
<text x="15.7" y="163.4">+5V</text>
<text x="173.4" y="164">GND</text>
<text x="271.1" y="165.3">GND</text>
<text x="29.6" y="172.4">C37</text>
<text x="42.4" y="168.5">VIN</text>
<text x="55.5" y="168.5">VOUT</text>
<text x="76.7" y="173.7">C43</text>
<text x="86.8" y="173.7">C41</text>
<text x="96.9" y="173.7">C38</text>
<text x="108.3" y="173.7">C42</text>
<text x="118.5" y="173.7">C39</text>
<text x="29.6" y="174.7">10u</text>
<text x="42.4" y="178.7">EN/UVLO</text>
<text x="55.9" y="178.7">EFET</text>
<text x="76.7" y="176">100uF</text>
<text x="86.8" y="176">10u</text>
<text x="96.9" y="176">10u</text>
<text x="108.3" y="176">10u</text>
<text x="118.5" y="176">10u</text>
<text x="24.8" y="181.8">GND</text>
<text x="42.4" y="185">DV/DT</text>
<text x="56.6" y="185">ILIM</text>
<text x="71.8" y="183.1">GND</text>
<text x="81.9" y="183.1">GND</text>
<text x="92.1" y="183.1">GND</text>
<text x="103.5" y="183.1">GND</text>
<text x="113.7" y="183.1">GND</text>
<text x="34.3" y="187.6">C36</text>
<text x="52.9" y="187.5" transform="rotate(-90 52.9 187.5)">GND</text>
<text x="68.6" y="187.6">R17</text>
<text x="32.3" y="193.9">GND</text>
<text x="53.8" y="193.9">GND</text>
<text x="56.8" y="201.5">Q1</text>
<text x="64" y="199">GND</text>
<text x="56.8" y="204.1">TCKE800NL</text>
</g>
<g font-size="1.8" fill="#725600">
<text x="122.1" y="25">1.2V</text>
<text x="124.7" y="66.9">SS_TX_N</text>
<text x="124.7" y="72">SS_RX_N</text>
<text x="124.7" y="69.4">SS_TX_P</text>
<text x="124.7" y="74.5">SS_RX_P</text>
<text x="40.5" y="88.5">USB_DN</text>
<text x="40.5" y="86">USB_DP</text>
<text x="186" y="153.3">1.2V</text>
<text x="23" y="178.7">VBUS_EN</text>
</g>
<g font-size="1.8" fill="#0f0f0f">
<text x="44.4" y="31.4">3.3V</text>
<text x="17.8" y="41.6">3.3V</text>
<text x="120.6" y="44.1">3.3V</text>
<text x="184.1" y="55.5">VBUS</text>
<text x="247.6" y="55.5">VBUS</text>
<text x="36.4" y="64.4">USB3-0-D_P</text>
<text x="177.8" y="63.2">USB3-0-D_N</text>
<text x="177.8" y="60.6">USB3-0-D_P</text>
<text x="241.3" y="63.2">USB3-3-D_N</text>
<text x="241.3" y="60.6">USB3-3-D_P</text>
<text x="36.4" y="67">USB3-0-D_N</text>
<text x="36.4" y="69.5">USB3-1-D_P</text>
<text x="177.8" y="70.8">USB3-0-RX_N</text>
<text x="177.8" y="68.2">USB3-0-RX_P</text>
<text x="241.3" y="68.2">USB3-3-RX_P</text>
<text x="241.3" y="70.8">USB3-3-RX_N</text>
<text x="36.4" y="72">USB3-1-D_N</text>
<text x="36.4" y="77.1">USB3-2-D_N</text>
<text x="36.4" y="74.6">USB3-2-D_P</text>
<text x="120.6" y="77.1">USB3-3-TX_N</text>
<text x="163.8" y="75.9">USB3-0-TX_P</text>
<text x="224.8" y="75.9">USB3-3-TX_P</text>
<text x="36.4" y="82.2">USB3-3-D_N</text>
<text x="36.4" y="79.7">USB3-3-D_P</text>
<text x="120.6" y="79.7">USB3-3-TX_P</text>
<text x="120.6" y="82.2">USB3-2-TX_N</text>
<text x="163.8" y="78.4">USB3-0-TX_N</text>
<text x="224.8" y="78.4">USB3-3-TX_N</text>
<text x="120.6" y="84.7">USB3-2-TX_P</text>
<text x="120.6" y="89.8">USB3-1-TX_P</text>
<text x="120.6" y="87.3">USB3-1-TX_N</text>
<text x="177.8" y="89.8">VBUS</text>
<text x="246.4" y="89.8">VBUS</text>
<text x="120.6" y="92.4">USB3-0-TX_N</text>
<text x="120.6" y="94.9">USB3-0-TX_P</text>
<text x="177.8" y="94.9">USB3-1-D_P</text>
<text x="241.3" y="94.9">USB3-2-D_P</text>
<text x="120.6" y="97.4">USB3-3-RX_N</text>
<text x="120.6" y="100">USB3-3-RX_P</text>
<text x="177.8" y="97.4">USB3-1-D_N</text>
<text x="241.3" y="97.4">USB3-2-D_N</text>
<text x="120.6" y="105.1">USB3-2-RX_P</text>
<text x="120.6" y="107.6">USB3-1-RX_N</text>
<text x="120.6" y="102.5">USB3-2-RX_N</text>
<text x="177.8" y="102.5">USB3-1-RX_N</text>
<text x="177.8" y="105.1">USB3-1-RX_P</text>
<text x="241.3" y="102.5">USB3-2-RX_N</text>
<text x="241.3" y="105.1">USB3-2-RX_P</text>
<text x="120.6" y="112.7">USB3-0-RX_N</text>
<text x="120.6" y="110.1">USB3-1-RX_P</text>
<text x="160" y="112.7">USB3-1-TX_P</text>
<text x="160" y="110.1">USB3-1-TX_N</text>
<text x="226.1" y="112.7">USB3-2-TX_P</text>
<text x="226.1" y="110.1">USB3-2-TX_N</text>
<text x="120.6" y="115.2">USB3-0-RX_P</text>
<text x="175.3" y="150.8">3.3V</text>
<text x="73.7" y="167.3">VBUS</text>
</g>
<g font-size="1.8" fill="#0000c2">
<text x="176.3" y="46.7">USB</text>
<text x="181.3" y="46.7">3</text>
<text x="183.6" y="46.7">Pairs</text>
<text x="189.6" y="46.7">P/N</text>
<text x="194.7" y="46.7">swapped</text>
<text x="204" y="46.7">to</text>
<text x="207" y="46.7">help</text>
<text x="212.2" y="46.7">routing</text>
<text x="239.8" y="46.7">USB</text>
<text x="244.8" y="46.7">3</text>
<text x="247.1" y="46.7">Pairs</text>
<text x="253.1" y="46.7">P/N</text>
<text x="258.2" y="46.7">swapped</text>
<text x="267.5" y="46.7">to</text>
<text x="270.5" y="46.7">help</text>
<text x="275.7" y="46.7">routing</text>
<text x="194.7" y="49.9">Stacked</text>
<text x="203.3" y="49.9">USB</text>
<text x="208.2" y="49.9">connectors</text>
<text x="258.2" y="49.9">Stacked</text>
<text x="266.8" y="49.9">USB</text>
<text x="271.7" y="49.9">connectors</text>
</g>
<g font-size="1.8" fill="#a90000">
<text x="194.3" y="55.6">A1</text>
<text x="257.8" y="55.6">A1</text>
<text x="148.3" y="63.6" transform="rotate(-90 148.3 63.6)">2</text>
<text x="194.3" y="63.2">A2</text>
<text x="194.3" y="60.7">A3</text>
<text x="257.8" y="63.2">A2</text>
<text x="257.8" y="60.7">A3</text>
<text x="144.7" y="67.1">3</text>
<text x="151.1" y="67.1">1</text>
<text x="194.3" y="70.9">A5</text>
<text x="194.3" y="68.3">A6</text>
<text x="257.8" y="70.9">A5</text>
<text x="257.8" y="68.3">A6</text>
<text x="148.3" y="72.5" transform="rotate(-90 148.3 72.5)">4</text>
<text x="194.3" y="75.9">A9</text>
<text x="257.8" y="75.9">A9</text>
<text x="194.3" y="82.3">A4</text>
<text x="194.3" y="78.5">A8</text>
<text x="257.8" y="82.3">A4</text>
<text x="257.8" y="78.5">A8</text>
<text x="194.2" y="89.9">B1</text>
<text x="194.3" y="84.8">A7</text>
<text x="257.7" y="89.9">B1</text>
<text x="257.8" y="84.8">A7</text>
<text x="194.2" y="95">B3</text>
<text x="257.7" y="95">B3</text>
<text x="194.2" y="97.5">B2</text>
<text x="257.7" y="97.5">B2</text>
<text x="194.2" y="105.2">B5</text>
<text x="194.2" y="102.6">B6</text>
<text x="257.7" y="105.2">B5</text>
<text x="257.7" y="102.6">B6</text>
<text x="194.2" y="112.8">B8</text>
<text x="194.2" y="110.2">B9</text>
<text x="257.7" y="112.8">B8</text>
<text x="257.7" y="110.2">B9</text>
<text x="194.2" y="116.6">B4</text>
<text x="194.2" y="119.1">B7</text>
<text x="217.1" y="119.1">10</text>
<text x="257.7" y="116.6">B4</text>
<text x="257.7" y="119.1">B7</text>
<text x="280.6" y="119.1">10</text>
<text x="38.7" y="167.4">3</text>
<text x="62.8" y="167.4">6</text>
<text x="38.7" y="177.5">2</text>
<text x="62.8" y="177.5">9</text>
<text x="38.7" y="183.9">1</text>
<text x="62.2" y="183.9">10</text>
<text x="51.8" y="191.8" transform="rotate(-90 51.8 191.8)">12</text>
</g>
<g font-size="1.8" fill="#009600">
<text x="188.5" y="79.9">C144</text>
<text x="252" y="81.1">C142</text>
<text x="185.4" y="107.8">C138</text>
<text x="185.9" y="115.4">C137</text>
<text x="250.7" y="114.1">C139</text>
</g>
<g font-size="1.4" fill="#a90000">
<text x="117.5" y="23.9">5</text>
<text x="117" y="26.4">12</text>
<text x="117" y="29">15</text>
<text x="51" y="31.5">37</text>
<text x="51" y="34">52</text>
<text x="117" y="31.5">21</text>
<text x="117" y="34">28</text>
<text x="51" y="41.7">34</text>
<text x="51" y="39.1">35</text>
<text x="51" y="36.6">36</text>
<text x="117" y="36.6">33</text>
<text x="117" y="39.1">43</text>
<text x="117" y="41.7">49</text>
<text x="51" y="44.2">32</text>
<text x="51" y="46.7">56</text>
<text x="117" y="44.2">16</text>
<text x="117" y="46.7">31</text>
<text x="51" y="49.3">42</text>
<text x="117" y="49.3">44</text>
<text x="117" y="51.8">55</text>
<text x="51" y="56.9">38</text>
<text x="51" y="59.4">40</text>
<text x="51" y="54.4">41</text>
<text x="117" y="59.4">53</text>
<text x="117" y="56.9">54</text>
<text x="51" y="62">39</text>
<text x="51.5" y="64.5">1</text>
<text x="51.5" y="67.1">2</text>
<text x="51.5" y="69.6">8</text>
<text x="117" y="69.6">47</text>
<text x="117" y="67.1">48</text>
<text x="51" y="74.7">17</text>
<text x="51" y="77.2">18</text>
<text x="51.5" y="72.1">9</text>
<text x="117" y="77.2">27</text>
<text x="117" y="74.7">50</text>
<text x="117" y="72.1">51</text>
<text x="51" y="79.8">24</text>
<text x="51" y="82.3">25</text>
<text x="117" y="82.3">20</text>
<text x="117" y="79.8">26</text>
<text x="51" y="84.8">45</text>
<text x="51" y="87.4">46</text>
<text x="117" y="89.9">10</text>
<text x="117" y="87.4">11</text>
<text x="117" y="84.8">19</text>
<text x="117.5" y="95">3</text>
<text x="117.5" y="92.5">4</text>
<text x="117" y="100.1">29</text>
<text x="117" y="97.5">30</text>
<text x="117" y="107.7">14</text>
<text x="117" y="105.2">22</text>
<text x="117" y="102.6">23</text>
<text x="117" y="110.2">13</text>
<text x="117.5" y="112.8">7</text>
<text x="117.5" y="115.3">6</text>
<text x="117" y="120.4">57</text>
</g>
<g font-size="1.4" fill="#006464">
<text x="106.9" y="27.4">VDD12__1</text>
<text x="106.9" y="29.9">VDD12__2</text>
<text x="109.5" y="24.9">VDD12</text>
<text x="55.6" y="32.5">VBUS_DET/GPIO16</text>
<text x="55.6" y="35">ATEST</text>
<text x="106.9" y="32.5">VDD12__3</text>
<text x="106.9" y="35">VDD12__4</text>
<text x="55.6" y="40.1">PRT_CTL2</text>
<text x="55.6" y="37.6">PRT_CTL1</text>
<text x="106.9" y="37.6">VDD12__5</text>
<text x="106.9" y="40.1">VDD12__6</text>
<text x="55.6" y="45.2">PRT_CTL4/GANG_PWR</text>
<text x="55.6" y="42.6">PRT_CTL3</text>
<text x="55.6" y="47.7">RBIAS</text>
<text x="106.9" y="47.7">VDD33__1</text>
<text x="106.9" y="42.6">VDD12__7</text>
<text x="109.5" y="45.2">VDD33</text>
<text x="55.6" y="50.3">RESET_N</text>
<text x="106.9" y="50.3">VDD33__2</text>
<text x="106.9" y="52.8">VDD33__3</text>
<text x="55.6" y="57.9">SPI_CLK/SMCLK/GPIO4</text>
<text x="55.6" y="55.3">SPI_CE_N/CFG_NON_REM/GPIO7</text>
<text x="104.1" y="57.9">XTALI/CLK_IN</text>
<text x="55.6" y="65.5">USB2DN_DP1/PRT_DIS_P1</text>
<text x="55.6" y="63">SPI_DO/SMDAT/GPIO5</text>
<text x="55.6" y="60.4">SPI_DI/CFG_BC_EN/GPIO9</text>
<text x="109.8" y="60.4">XTALO</text>
<text x="55.6" y="68">USB2DN_DM1/PRT_DIS_M1</text>
<text x="55.6" y="70.6">USB2DN_DP2/PRT_DIS_P2</text>
<text x="103.5" y="68">USB3UP_TXDM</text>
<text x="103.7" y="70.6">USB3UP_TXDP</text>
<text x="55.6" y="75.7">USB2DN_DP3/PRT_DIS_P3</text>
<text x="55.6" y="73.1">USB2DN_DM2/PRT_DIS_M2</text>
<text x="103.3" y="73.1">USB3UP_RXDM</text>
<text x="103.4" y="75.7">USB3UP_RXDP</text>
<text x="55.6" y="78.2">USB2DN_DM3/PRT_DIS_M3</text>
<text x="55.6" y="80.7">USB2DN_DP4/PRT_DIS_P4</text>
<text x="55.6" y="83.3">USB2DN_DM4/PRT_DIS_M4</text>
<text x="102.5" y="83.3">USB3DN_TXDM3</text>
<text x="102.5" y="78.2">USB3DN_TXDM4</text>
<text x="102.7" y="80.7">USB3DN_TXDP4</text>
<text x="55.6" y="85.8">USB2UP_DP</text>
<text x="55.6" y="88.4">USB2UP_DM</text>
<text x="102.5" y="88.4">USB3DN_TXDM2</text>
<text x="102.7" y="85.8">USB3DN_TXDP3</text>
<text x="102.5" y="93.4">USB3DN_TXDM1</text>
<text x="102.7" y="90.9">USB3DN_TXDP2</text>
<text x="102.7" y="96">USB3DN_TXDP1</text>
<text x="102.3" y="98.5">USB3DN_RXDM4</text>
<text x="102.4" y="101.1">USB3DN_RXDP4</text>
<text x="102.3" y="103.6">USB3DN_RXDM3</text>
<text x="102.4" y="106.1">USB3DN_RXDP3</text>
<text x="102.3" y="108.7">USB3DN_RXDM2</text>
<text x="102.3" y="113.8">USB3DN_RXDM1</text>
<text x="102.4" y="111.2">USB3DN_RXDP2</text>
<text x="102.4" y="116.3">USB3DN_RXDP1</text>
<text x="111.5" y="121.4">VSS</text>
</g>
</svg>
